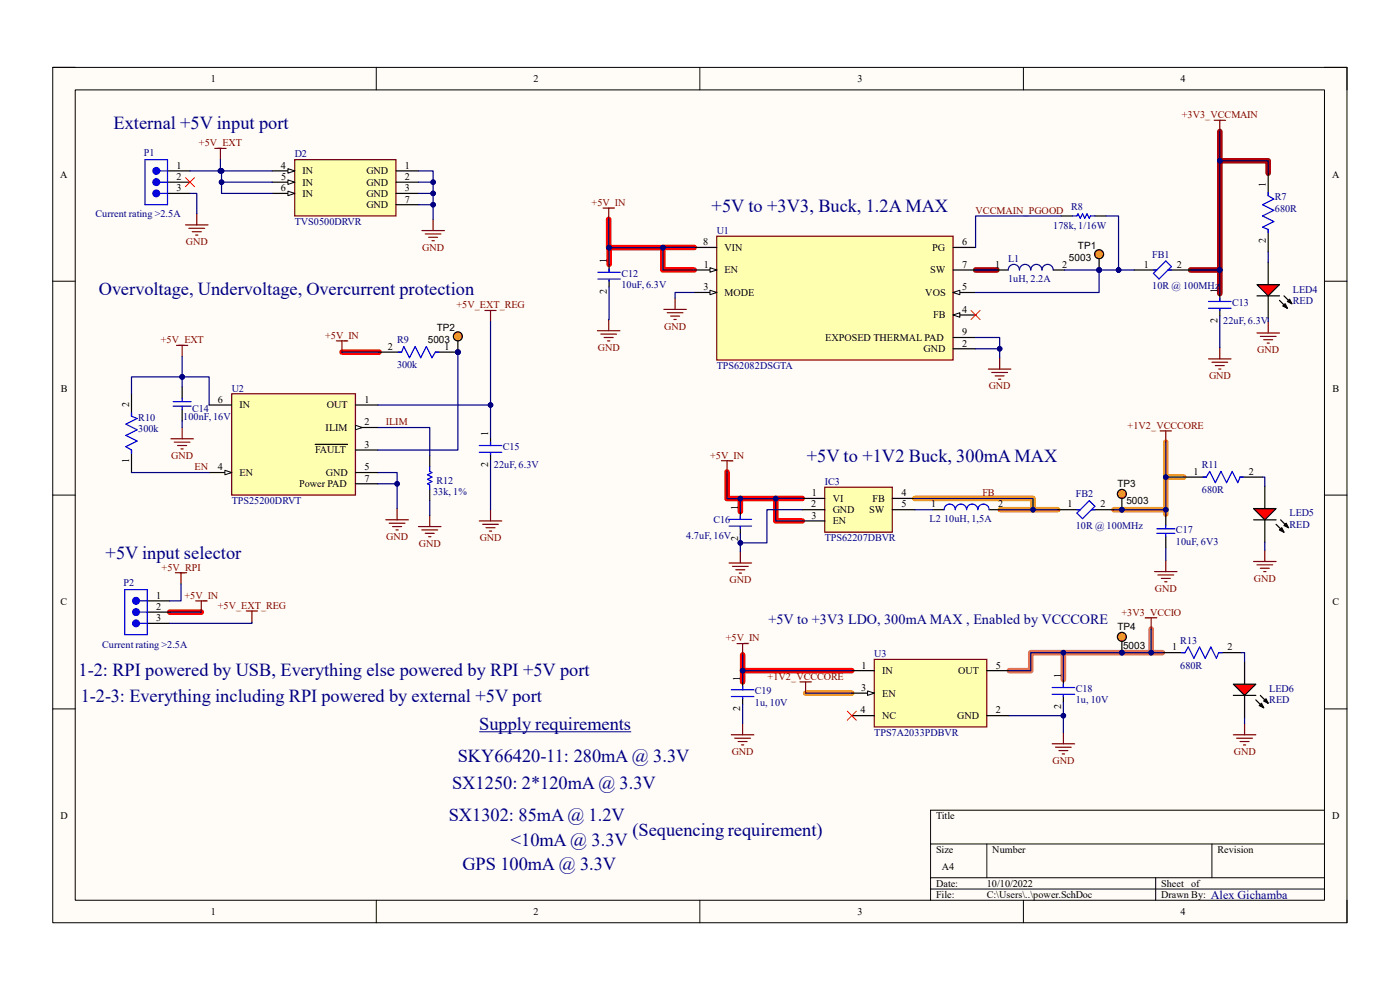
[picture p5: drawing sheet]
<svg xmlns="http://www.w3.org/2000/svg" width="297mm" height="210mm" viewBox="0 0 297 210" stroke-linecap="round" stroke-linejoin="round" font-family="sans-serif">
<path d="M11.2 14.3h274.6v181.4h-274.6z" fill-rule="evenodd" fill="#fffcf8"/>
<path d="M11.2 14.3h274.6v181.4h-274.6z" fill="none" stroke="#000" stroke-width=".21"/>
<path d="M16 19.1h265v171.9h-265z" fill-rule="evenodd" fill="#fffcf8"/>
<g fill="none" stroke="#000" stroke-width=".21">
<path d="M11.2 14.3h4.8M16 19.1h265v171.9h-265zM79.8 14.3v4.8M148.5 14.3v4.8M217.1 14.3v4.8M281 14.3h4.8v4.8M11.2 59.7h4.8M281 59.7h4.8M11.2 105h4.8M281 105h4.8M11.2 150.4h4.8M281 150.4h4.8"/>
<path d="M197.4 179h83.6M209.4 179v7.2M257.1 179v7.2M281 171.9h-83.6v19.1M79.8 191v4.7M148.5 191v4.7M197.4 186.2h83.6M197.4 188.6h83.6M217.1 191v4.7M245.2 186.2v4.8M285.8 191v4.7"/>
</g>
<path d="M129.1 46.5l.1 9.6M129.2 52.5h11.4M140.6 52.5v4.8h6.7M147.3 52.5h-6.7M72.5 74.7h7.9M154.2 100.1v5.7l16-.1M157.1 105.8v2.7M164.6 105.8v4.7h5.6M36 129.9h6.7M157.6 138.9v3.4h23.1M157.5 142.3v2.4" fill="none" stroke="#f00" stroke-width="1.2"/>
<path d="M247.3 93.8v14.3M194.1 105.7h25v2.4h5.3M212.2 108.1h6.9M236.3 108.1h11v1M247.3 101.2h3.8M170.9 147h9.8" fill="none" stroke="#f90" stroke-width="1.2"/>
<path d="M225.6 138.5h-6.9v3.8h-4.6M244.2 133.4v5.1h-18.6v5.7M244.2 138.5h2.4" fill="none" stroke="#e06666" stroke-width="1.2"/>
<path d="M258.8 27.9v6.2M269 36.7v-2.6h-10.2v28.2M207 57.3h4.5M252.6 57.3h6.2" fill="none" stroke="#900" stroke-width="1.2"/>
<path d="M258.8 62.3v1.7M258.8 65.6v1.5" fill="none" stroke="#000" stroke-width=".25"/>
<path d="M256.4 64h4.8M256.4 65.4h4.8M258.8 63.2v.8M258.8 65.6v.3" fill="none" stroke="#00f" stroke-width=".25"/>
<path d="M152.1 50.1h50.1v26.3h-50.1z" fill-rule="evenodd" fill="#ffffb0"/>
<path d="M152.1 50.1h50.1v26.3h-50.1z" fill="none" stroke="#800000" stroke-width=".25"/>
<path d="M147.3 52.5h4.8M147.3 57.3h4.8" fill="none" stroke="#000" stroke-width=".25"/>
<path d="M150.6 56.8l1.5 .5-1.5 .4z" fill="#f8fcff"/>
<path d="M150.6 56.8l1.5 .5-1.5 .4z" fill="none" stroke="#000" stroke-width=".21"/>
<path d="M202.2 66.8h4.8" fill="none" stroke="#000" stroke-width=".25"/>
<path d="M202.2 66.8l1.4-.5v1z" fill="#f8fcff"/>
<path d="M202.2 66.8l1.4-.5v1z" fill="none" stroke="#000" stroke-width=".21"/>
<path d="M147.3 62h4.8" fill="none" stroke="#000" stroke-width=".25"/>
<path d="M150.6 61.6l1.5 .4-1.5 .5z" fill="#f8fcff"/>
<path d="M150.6 61.6l1.5 .4-1.5 .5z" fill="none" stroke="#000" stroke-width=".21"/>
<path d="M202.2 52.5h4.8M202.2 57.3h4.8M202.2 62.1h4.8" fill="none" stroke="#000" stroke-width=".25"/>
<path d="M202.2 62.1l1.4-.5v.9z" fill="#f8fcff"/>
<path d="M202.2 62.1l1.4-.5v.9z" fill="none" stroke="#000" stroke-width=".21"/>
<path d="M129.2 56.1v1.7M129.2 59.4v1.5M202.2 71.6h4.8M202.2 74h4.8" fill="none" stroke="#000" stroke-width=".25"/>
<g fill="none" stroke="#800000" stroke-width=".25">
<path d="M127.9 44.1h2.4M129.1 44.1v2.4M126.7 70.2h4.8M127.5 70.9h3.3M128.2 71.6h1.9M128.9 72.3h.5M129.1 67.8v2.4M140.8 65.6h4.8M141.5 66.3h3.4M142.3 67.1h1.9M143 67.8h.5M143.2 63.2v2.4"/>
<path d="M209.7 78.3h4.8M210.4 79h3.4M211.1 79.7h1.9M212.1 75.9v2.4M256.4 76.1h4.8M257.1 76.8h3.4M257.8 77.6h1.9M258.5 78.3h.5M258.8 73.7v2.4M211.8 80.4h.5"/>
</g>
<path d="M206 65.9l1.9 1.9M207.9 65.9l-1.9 1.9" fill="none" stroke="#f00" stroke-width=".21"/>
<path d="M126.8 57.8h4.8M126.8 59.2h4.8M129.2 57v.8M129.2 59.4v.3" fill="none" stroke="#00f" stroke-width=".25"/>
<path d="M101.7 155.2h32.2" fill="none" stroke="#000080" stroke-width=".21"/>
<path d="M175 103.4h14.3v9.5h-14.3z" fill-rule="evenodd" fill="#ffffb0"/>
<g fill="none" stroke="#800000" stroke-width=".25">
<path d="M153.1 97.7h2.3M154.2 97.7v2.4M246.1 91.4h2.4M247.3 91.4v2.4M154.7 119.4h4.7M157.1 117v2.4M175 103.4h14.3v9.5h-14.3zM247.3 118.9v2.4M155.4 120.1h3.3M156.1 120.9h1.9M156.8 121.6h.5M244.9 121.3h4.8"/>
<path d="M245.6 122h3.4M246.4 122.7h1.9M247.1 123.4h.5"/>
</g>
<path d="M170.2 105.7h4.8M170.2 108.1h4.8M170.2 110.5h4.8M189.3 105.7h4.8M189.3 108.1h4.8M247.3 109.1v2.4M247.3 113.9v2.3" fill="none" stroke="#000" stroke-width=".25"/>
<path d="M245.4 112.2h3.8M245.4 113.1h3.8M247.3 111.5v.7M247.3 113.1v.8" fill="none" stroke="#00f" stroke-width=".25"/>
<path d="M185.5 139.9h23.9v14.3h-23.9z" fill-rule="evenodd" fill="#ffffb0"/>
<path d="M185.5 139.9h23.9v14.3h-23.9z" fill="none" stroke="#800000" stroke-width=".25"/>
<path d="M180.7 147h4.8" fill="none" stroke="#000" stroke-width=".25"/>
<path d="M184.1 146.6l1.4 .4-1.4 .5z" fill="#f8fcff"/>
<path d="M184.1 146.6l1.4 .4-1.4 .5z" fill="none" stroke="#000" stroke-width=".21"/>
<path d="M31.2 129.9h4.8M31.2 127.5h4.8M31.2 132.2h4.8M157.5 144.7v1.6M157.5 148v1.4M180.7 142.3h4.8M180.7 151.8h4.8M209.4 142.3h4.7M209.4 151.8h4.7M225.6 144.2v1.6M225.6 147.5v1.5" fill="none" stroke="#000" stroke-width=".25"/>
<g fill="none" stroke="#800000" stroke-width=".25">
<path d="M156.4 136.5h2.3M157.5 136.5v2.4M243 131.1h2.4M244.2 131.1v2.3M155.2 155.9h4.7M155.9 156.6h3.3M156.6 157.3h1.9M157.3 158h.5M157.5 153.5v2.4M169.7 144.7h2.4M170.9 144.7v2.3M223.2 157.8h4.8"/>
<path d="M223.9 158.5h3.4M224.6 159.2h1.9M225.4 159.9h.4M225.6 155.4v2.4"/>
</g>
<path d="M179.8 150.9l1.9 1.9M181.7 150.9l-1.9 1.9" fill="none" stroke="#f00" stroke-width=".21"/>
<path d="M26.5 125.1h4.7v9.5h-4.7zM29.6 129.9h1.6M155.2 146.3h4.7M155.2 147.8h4.7M157.5 145.6v.7M157.5 148v.2M223.2 145.8h4.8M223.2 147.3h4.8M225.6 145.1v.7M225.6 147.5v.3" fill="none" stroke="#00f" stroke-width=".25"/>
<circle cx="28.9" cy="129.9" r=".72" fill="#00f"/>
<g fill="none" stroke="#00f" stroke-width=".25">
<path d="M29.6 127.5h1.6"/>
<circle cx="28.9" cy="129.8" r=".72"/>
</g>
<circle cx="28.9" cy="127.5" r=".72" fill="#00f"/>
<g fill="none" stroke="#00f" stroke-width=".25">
<path d="M29.6 132.2h1.6"/>
<circle cx="28.9" cy="127.5" r=".72"/>
</g>
<circle cx="28.9" cy="132.2" r=".72" fill="#00f"/>
<g fill="none" stroke="#00f" stroke-width=".25">
<path d="M30.8 33.9h4.7v9.5h-4.7zM33.9 38.6h1.6"/>
<circle cx="28.9" cy="132.2" r=".72"/>
</g>
<path d="M37.2 121.5h2.4M38.4 121.5v2.4M41.5 127.5h2.4M42.7 127.5v2.4M52.2 129.6h2.4M53.4 129.6v2.4" fill="none" stroke="#800000" stroke-width=".25"/>
<path d="M35.5 38.6h4.8M35.5 36.3h4.8M35.5 41h4.8" fill="none" stroke="#000" stroke-width=".25"/>
<circle cx="33.1" cy="38.6" r=".72" fill="#00f"/>
<g fill="none" stroke="#00f" stroke-width=".25">
<path d="M33.9 36.3h1.6"/>
<circle cx="33.1" cy="38.6" r=".72"/>
</g>
<circle cx="33.1" cy="36.3" r=".72" fill="#00f"/>
<g fill="none" stroke="#00f" stroke-width=".25">
<path d="M33.9 41h1.6"/>
<circle cx="33.1" cy="36.3" r=".72"/>
</g>
<circle cx="33.1" cy="41" r=".72" fill="#00f"/>
<g fill="none" stroke="#00f" stroke-width=".25">
<path d="M269 40.8v.7l1.2 .7-2.3 1.2 2.3 1.2-2.3 1.2 2.3 1.2-2.3 1.2 1.1 .5v.7M154.7 110.2h4.7M154.7 111.6h4.7M157.1 109.5v.7M157.1 111.8v.3M200.3 108.1a1.19 1.19 0 0 1 1.2-1.2 1.19 1.19 0 0 1 1.2 1.2 1.2 1.2 0 0 1 1.2-1.2 1.2 1.2 0 0 1 1.2 1.2 1.2 1.2 0 0 1 1.2-1.2 1.2 1.2 0 0 1 1.2 1.2 1.19 1.19 0 0 1 1.1-1.2 1.19 1.19 0 0 1 1.2 1.2"/>
<circle cx="33.1" cy="41" r=".72"/>
</g>
<g fill="none" stroke="#800000" stroke-width=".25">
<path d="M45.6 31.5h2.4M46.8 31.5v2.4M257.6 25.5h2.4M258.8 25.5v2.4M39.4 47.7h4.7M40.1 48.4h3.3M40.8 49.1h1.9M41.5 49.9h.5M41.7 45.3v2.4M266.7 70.6h4.7M267.4 71.4h3.3M268.1 72.1h1.9"/>
<path d="M268.8 72.8h.5M269 68.3v2.3"/>
</g>
<path d="M39.4 37.7l1.9 1.9M41.3 37.7l-1.9 1.9" fill="none" stroke="#f00" stroke-width=".21"/>
<path d="M269 36.7v4.8M211.5 57.3h2.4M223.4 57.3h2.4M269 48.7v4.8M269 55.6v4.8M269 62.8v4.7M157.1 108.5v1.7M157.1 111.8v1.5M197.9 108.1h2.4M209.8 108.1h2.4" fill="none" stroke="#000" stroke-width=".25"/>
<path d="M213.9 57.3a1.2 1.2 0 0 1 1.2-1.2 1.2 1.2 0 0 1 1.2 1.2 1.2 1.2 0 0 1 1.2-1.2 1.2 1.2 0 0 1 1.2 1.2 1.19 1.19 0 0 1 1.2-1.2 1.19 1.19 0 0 1 1.2 1.2 1.2 1.2 0 0 1 1.2-1.2 1.2 1.2 0 0 1 1.1 1.2" fill="none" stroke="#0c0087" stroke-width=".25"/>
<path d="M266.7 60.4h4.7l-2.4 2.4z" fill="#f00"/>
<path d="M266.7 60.4h4.7l-2.4 2.4zM266.7 62.8h4.7M271.4 63.7l1.7 1.7M272.2 64.9l.4-.5 .5 1zM272.4 62.8l1.7 1.6M273.1 64l.5-.5 .5 .9zM268.3 103.1v4.8M268.3 110.3v4.8" fill="none" stroke="#000" stroke-width=".25"/>
<path d="M272.2 64.9l.4-.5 .5 1zM273.1 64l.5-.5 .5 .9z" fill="#000"/>
<path d="M265.9 107.9h4.8l-2.4 2.4z" fill="#f00"/>
<path d="M265.9 107.9h4.8l-2.4 2.4zM265.9 110.3h4.8M270.7 111.2l1.7 1.7M271.7 110.3l1.6 1.7M271.9 112l.5 .9-1-.5zM272.9 111l.4 1-.9-.5zM264 140.4v4.7M264 147.5v4.8" fill="none" stroke="#000" stroke-width=".25"/>
<path d="M271.9 112l.5 .9-1-.5zM272.9 111l.4 1-.9-.5z" fill="#000"/>
<path d="M261.7 145.1h4.7l-2.4 2.4z" fill="#f00"/>
<path d="M225.1 45.8h2.4M232.3 45.8h2.4M251.1 101.2h4.8M263.1 101.2h4.8M246.6 138.5h4.8M258.5 138.5h4.8M261.7 145.1h4.7l-2.4 2.4zM261.7 147.5h4.7M266.4 148.5l1.7 1.6M267.1 149.7l.5-.5 .5 .9zM267.4 147.5l1.6 1.7M268.1 148.7l.5-.5 .4 1z" fill="none" stroke="#000" stroke-width=".25"/>
<path d="M267.1 149.7l.5-.5 .5 .9zM268.1 148.7l.5-.5 .4 1z" fill="#000"/>
<path d="M227.5 45.8h1l.2-.5 .5 1 .5-1 .4 1 .5-1 .5 1 .2-.5h1M255.2 101.2h.7l.7-1.2 1.2 2.4 1.2-2.4 1.2 2.4 1.2-2.4 1.2 2.4 .5-1.2h.7M250.7 138.5h.7l.7-1.2 1.2 2.3 1.2-2.3 1.2 2.3 1.2-2.3 1.2 2.3 .4-1.1h.8" fill="none" stroke="#00f" stroke-width=".25"/>
<path d="M265.9 119.1h4.8M266.7 119.8h3.3M268.3 116.7v2.4M267.4 120.5h1.9M268.1 121.3h.5M261.7 155.9h4.7M262.4 156.6h3.3M263.1 157.3h1.9M263.8 158h.5M264 153.5v2.4" fill="none" stroke="#800000" stroke-width=".25"/>
<circle cx="233.2" cy="57.3" r=".48" fill="#000080"/>
<circle cx="233.2" cy="57.3" r=".48" fill="none" stroke="#000080" stroke-width=".21"/>
<circle cx="233.2" cy="53.9" r=".96" fill="#fd8300"/>
<g fill="none" stroke="#000" stroke-width=".25">
<path d="M233.2 54.9v2.4"/>
<circle cx="233.2" cy="53.9" r=".96"/>
</g>
<circle cx="233.2" cy="57.3" r=".48" fill="#000080"/>
<circle cx="233.2" cy="57.3" r=".48" fill="none" stroke="#000080" stroke-width=".21"/>
<circle cx="238" cy="108.1" r=".48" fill="#000080"/>
<circle cx="238" cy="108.1" r=".48" fill="none" stroke="#000080" stroke-width=".21"/>
<circle cx="238" cy="104.8" r=".96" fill="#fd8300"/>
<g fill="none" stroke="#000" stroke-width=".25">
<path d="M238 105.7v2.4"/>
<circle cx="238" cy="104.8" r=".96"/>
</g>
<circle cx="238" cy="108.1" r=".48" fill="#000080"/>
<circle cx="238" cy="108.1" r=".48" fill="none" stroke="#000080" stroke-width=".21"/>
<circle cx="238" cy="138.5" r=".48" fill="#000080"/>
<circle cx="238" cy="138.5" r=".48" fill="none" stroke="#000080" stroke-width=".21"/>
<circle cx="238" cy="135.1" r=".96" fill="#fd8300"/>
<g fill="none" stroke="#000" stroke-width=".25">
<path d="M238 136.1v2.4"/>
<circle cx="238" cy="135.1" r=".96"/>
</g>
<circle cx="238" cy="138.5" r=".48" fill="#000080"/>
<circle cx="238" cy="138.5" r=".48" fill="none" stroke="#000080" stroke-width=".21"/>
<path d="M37.4 73.3h2.4M38.6 73.3v2.4" fill="none" stroke="#800000" stroke-width=".25"/>
<path d="M62.5 33.9h21.5v11.9h-21.5z" fill-rule="evenodd" fill="#ffffb0"/>
<path d="M62.5 33.9h21.5v11.9h-21.5z" fill="none" stroke="#800000" stroke-width=".25"/>
<path d="M57.7 36.3h4.8" fill="none" stroke="#000" stroke-width=".25"/>
<path d="M61.1 35.8l1.4 .5-1.4 .4z" fill="#f8fcff"/>
<path d="M61.1 35.8l1.4 .5-1.4 .4z" fill="none" stroke="#000" stroke-width=".21"/>
<path d="M57.7 38.6h4.8" fill="none" stroke="#000" stroke-width=".25"/>
<path d="M61.1 38.2l1.4 .4-1.4 .5z" fill="#f8fcff"/>
<path d="M61.1 38.2l1.4 .4-1.4 .5z" fill="none" stroke="#000" stroke-width=".21"/>
<path d="M57.7 41h4.8" fill="none" stroke="#000" stroke-width=".25"/>
<path d="M61.1 40.6l1.4 .4-1.4 .5z" fill="#f8fcff"/>
<path d="M61.1 40.6l1.4 .4-1.4 .5z" fill="none" stroke="#000" stroke-width=".21"/>
<path d="M84 36.3h4.8M84 38.6h4.8M84 41h4.8M84 43.4h4.8" fill="none" stroke="#000" stroke-width=".25"/>
<path d="M89.5 48.9h4.8M90.2 49.6h3.4M90.9 50.3h1.9M91.6 51.1h.5M91.9 46.5v2.4" fill="none" stroke="#800000" stroke-width=".25"/>
<path d="M49.1 83.5h26.3v21.5h-26.3z" fill-rule="evenodd" fill="#ffffb0"/>
<path d="M49.1 83.5h26.3v21.5h-26.3z" fill="none" stroke="#800000" stroke-width=".25"/>
<path d="M66.8 94.3h6.9M75.4 95.5h4.8M44.4 100.2h4.7" fill="none" stroke="#000" stroke-width=".25"/>
<path d="M47.7 99.8l1.4 .4-1.4 .5z" fill="#f8fcff"/>
<path d="M47.7 99.8l1.4 .4-1.4 .5z" fill="none" stroke="#000" stroke-width=".21"/>
<path d="M75.4 90.7h4.8" fill="none" stroke="#000" stroke-width=".25"/>
<path d="M75.4 90.2l1.4 .5-1.4 .5z" fill="#f8fcff"/>
<path d="M75.4 90.2l1.4 .5-1.4 .5z" fill="none" stroke="#000" stroke-width=".21"/>
<path d="M44.4 85.9h4.7M75.4 85.9h4.8M75.4 100.2h4.8M75.4 102.6h4.8" fill="none" stroke="#000" stroke-width=".25"/>
<path d="M81.9 110.3h4.7M82.6 111h3.3M83.3 111.7h1.9M84 112.4h.5M84.2 107.9v2.4" fill="none" stroke="#800000" stroke-width=".25"/>
<circle cx="97.1" cy="74.7" r=".48" fill="#000080"/>
<circle cx="97.1" cy="74.7" r=".48" fill="none" stroke="#000080" stroke-width=".21"/>
<path d="M92.4 74.7h4.7" fill="none" stroke="#000" stroke-width=".25"/>
<circle cx="97.1" cy="74.7" r=".48" fill="#000080"/>
<circle cx="97.1" cy="74.7" r=".48" fill="none" stroke="#000080" stroke-width=".21"/>
<path d="M80.4 74.7h4.8M27.9 83.5v4.8M27.9 95.5v4.7M38.6 82.1v2.4M38.6 86.9v2.4M91.2 96.7v2.4M104.1 92.8v1.7M104.1 96.2v1.4M91.2 103.8v2.4" fill="none" stroke="#000" stroke-width=".25"/>
<path d="M84.5 74.7h.7l.5-1.2 1.2 2.4 1.2-2.4 1.2 2.4 1.2-2.4 1.1 2.4 .8-1.2h.7M27.9 87.6v.7l1.2 .5-2.4 1.2 2.4 1.2-2.4 1.2 2.4 1.2-2.4 1.2 1.2 .7v.7M36.7 85.2h3.9M36.7 86.2h3.9M38.6 84.5v.7M38.6 86.2v.7M91.2 99.1v.9l.4 .2-.9 .5 .9 .5-.9 .5 .9 .5-.9 .4 .5 .3v.9M101.7 94.5h4.8M101.7 95.9h4.8M104.1 93.8v.7M104.1 96.2v.2" fill="none" stroke="#00f" stroke-width=".25"/>
<g fill="none" stroke="#800000" stroke-width=".25">
<path d="M71.4 72.3h2.3M72.5 72.3v2.4M102.9 65.9h2.4M104.1 65.9v2.4M36.3 93.1h4.7M37 93.8h3.3M37.7 94.5h1.9M38.4 95.2h.5M38.6 90.7v2.4M88.8 111.7h4.8M89.5 112.4h3.3M90.2 113.1h1.9"/>
<path d="M90.9 113.9h.5M91.2 109.3v2.4M101.7 110.5h4.8M102.4 111.2h3.3M103.1 111.9h1.9M103.8 112.7h.5M104.1 108.1v2.4"/>
</g>
<path d="M140.6 52.5v4.8h6.7M147.3 62h-4.1v1.2M258.8 67.1v6.6" fill="none" stroke="#000080" stroke-width=".25"/>
<circle cx="140.6" cy="52.5" r=".48" fill="#000080"/>
<circle cx="140.6" cy="52.5" r=".48" fill="none" stroke="#000080" stroke-width=".21"/>
<path d="M207 74h5.1v1.9" fill="none" stroke="#000080" stroke-width=".25"/>
<circle cx="212.1" cy="74" r=".48" fill="#000080"/>
<circle cx="212.1" cy="74" r=".48" fill="none" stroke="#000080" stroke-width=".21"/>
<path d="M147.3 52.5h-6.7" fill="none" stroke="#000080" stroke-width=".25"/>
<circle cx="140.6" cy="52.5" r=".48" fill="#000080"/>
<circle cx="140.6" cy="52.5" r=".48" fill="none" stroke="#000080" stroke-width=".21"/>
<path d="M129.2 52.5h11.4" fill="none" stroke="#000080" stroke-width=".25"/>
<circle cx="129.2" cy="52.5" r=".48" fill="#000080"/>
<circle cx="129.2" cy="52.5" r=".48" fill="none" stroke="#000080" stroke-width=".21"/>
<circle cx="140.6" cy="52.5" r=".48" fill="#000080"/>
<circle cx="140.6" cy="52.5" r=".48" fill="none" stroke="#000080" stroke-width=".21"/>
<path d="M129.1 46.5l.1 9.6M129.2 60.9l-.1 6.9" fill="none" stroke="#000080" stroke-width=".25"/>
<circle cx="129.2" cy="52.5" r=".48" fill="#000080"/>
<circle cx="129.2" cy="52.5" r=".48" fill="none" stroke="#000080" stroke-width=".21"/>
<path d="M157.1 105.8v2.7" fill="none" stroke="#000080" stroke-width=".25"/>
<circle cx="157.1" cy="105.8" r=".48" fill="#000080"/>
<circle cx="157.1" cy="105.8" r=".48" fill="none" stroke="#000080" stroke-width=".21"/>
<path d="M164.6 105.8v4.7h5.6" fill="none" stroke="#000080" stroke-width=".25"/>
<circle cx="164.6" cy="105.8" r=".48" fill="#000080"/>
<circle cx="164.6" cy="105.8" r=".48" fill="none" stroke="#000080" stroke-width=".21"/>
<path d="M170.2 108.1h-7.5v7.1h-5.6" fill="none" stroke="#000080" stroke-width=".25"/>
<circle cx="157.1" cy="115.2" r=".48" fill="#000080"/>
<circle cx="157.1" cy="115.2" r=".48" fill="none" stroke="#000080" stroke-width=".21"/>
<path d="M194.1 105.7h25v2.4h5.3M247.3 116.2v2.7" fill="none" stroke="#000080" stroke-width=".25"/>
<circle cx="219.2" cy="108.1" r=".48" fill="#000080"/>
<circle cx="219.2" cy="108.1" r=".48" fill="none" stroke="#000080" stroke-width=".21"/>
<path d="M236.3 108.1h11v1" fill="none" stroke="#000080" stroke-width=".25"/>
<circle cx="238" cy="108.1" r=".48" fill="#000080"/>
<circle cx="238" cy="108.1" r=".48" fill="none" stroke="#000080" stroke-width=".21"/>
<circle cx="247.3" cy="108.1" r=".48" fill="#000080"/>
<circle cx="247.3" cy="108.1" r=".48" fill="none" stroke="#000080" stroke-width=".21"/>
<path d="M247.3 93.8v14.3" fill="none" stroke="#000080" stroke-width=".25"/>
<circle cx="247.3" cy="101.2" r=".48" fill="#000080"/>
<circle cx="247.3" cy="101.2" r=".48" fill="none" stroke="#000080" stroke-width=".21"/>
<circle cx="247.3" cy="108.1" r=".48" fill="#000080"/>
<circle cx="247.3" cy="108.1" r=".48" fill="none" stroke="#000080" stroke-width=".21"/>
<path d="M154.2 100.1v5.7l16-.1" fill="none" stroke="#000080" stroke-width=".25"/>
<circle cx="164.6" cy="105.8" r=".48" fill="#000080"/>
<circle cx="164.6" cy="105.8" r=".48" fill="none" stroke="#000080" stroke-width=".21"/>
<circle cx="157.1" cy="105.8" r=".48" fill="#000080"/>
<circle cx="157.1" cy="105.8" r=".48" fill="none" stroke="#000080" stroke-width=".21"/>
<path d="M157.1 113.3v3.7" fill="none" stroke="#000080" stroke-width=".25"/>
<circle cx="157.1" cy="115.2" r=".48" fill="#000080"/>
<circle cx="157.1" cy="115.2" r=".48" fill="none" stroke="#000080" stroke-width=".21"/>
<path d="M157.6 138.9v3.4h23.1M170.9 147h9.8" fill="none" stroke="#000080" stroke-width=".25"/>
<circle cx="157.5" cy="142.3" r=".48" fill="#000080"/>
<circle cx="157.5" cy="142.3" r=".48" fill="none" stroke="#000080" stroke-width=".21"/>
<path d="M157.5 142.3v2.4" fill="none" stroke="#000080" stroke-width=".25"/>
<circle cx="157.5" cy="142.3" r=".48" fill="#000080"/>
<circle cx="157.5" cy="142.3" r=".48" fill="none" stroke="#000080" stroke-width=".21"/>
<path d="M157.5 149.4v4.1M225.6 149v2.8h-11.5" fill="none" stroke="#000080" stroke-width=".25"/>
<circle cx="225.6" cy="151.8" r=".48" fill="#000080"/>
<circle cx="225.6" cy="151.8" r=".48" fill="none" stroke="#000080" stroke-width=".21"/>
<path d="M225.6 151.8v3.6" fill="none" stroke="#000080" stroke-width=".25"/>
<circle cx="225.6" cy="151.8" r=".48" fill="#000080"/>
<circle cx="225.6" cy="151.8" r=".48" fill="none" stroke="#000080" stroke-width=".21"/>
<path d="M225.6 138.5h-6.9v3.8h-4.6" fill="none" stroke="#000080" stroke-width=".25"/>
<circle cx="225.6" cy="138.5" r=".48" fill="#000080"/>
<circle cx="225.6" cy="138.5" r=".48" fill="none" stroke="#000080" stroke-width=".21"/>
<path d="M46.8 33.9v2.4h-6.5M36 129.9h6.7M38.4 123.9v3.6h-2.4M53.4 132v.2h-17.4" fill="none" stroke="#000080" stroke-width=".25"/>
<circle cx="46.8" cy="36.3" r=".48" fill="#000080"/>
<circle cx="46.8" cy="36.3" r=".48" fill="none" stroke="#000080" stroke-width=".21"/>
<path d="M40.3 41h1.4v4.3M207 57.3h4.5M225.8 57.3h7.4v4.8h-26.2" fill="none" stroke="#000080" stroke-width=".25"/>
<circle cx="233.2" cy="57.3" r=".48" fill="#000080"/>
<circle cx="233.2" cy="57.3" r=".48" fill="none" stroke="#000080" stroke-width=".21"/>
<path d="M212.2 108.1h6.9" fill="none" stroke="#000080" stroke-width=".25"/>
<circle cx="219.2" cy="108.1" r=".48" fill="#000080"/>
<circle cx="219.2" cy="108.1" r=".48" fill="none" stroke="#000080" stroke-width=".21"/>
<path d="M269 67.5v.8M194.1 108.1h3.8M244.2 138.5h2.4" fill="none" stroke="#000080" stroke-width=".25"/>
<circle cx="244.2" cy="138.5" r=".48" fill="#000080"/>
<circle cx="244.2" cy="138.5" r=".48" fill="none" stroke="#000080" stroke-width=".21"/>
<path d="M247.3 101.2h3.8M263.3 138.5h.7v1.9M264 152.3v1.2" fill="none" stroke="#000080" stroke-width=".25"/>
<circle cx="247.3" cy="101.2" r=".48" fill="#000080"/>
<circle cx="247.3" cy="101.2" r=".48" fill="none" stroke="#000080" stroke-width=".21"/>
<path d="M258.8 27.9v6.2M269 53.5v2.1M267.9 101.2h.4v1.9M268.3 115.1v1.6" fill="none" stroke="#000080" stroke-width=".25"/>
<circle cx="258.8" cy="34.1" r=".48" fill="#000080"/>
<circle cx="258.8" cy="34.1" r=".48" fill="none" stroke="#000080" stroke-width=".21"/>
<path d="M207 71.6h5.1v2.4" fill="none" stroke="#000080" stroke-width=".25"/>
<circle cx="212.1" cy="74" r=".48" fill="#000080"/>
<circle cx="212.1" cy="74" r=".48" fill="none" stroke="#000080" stroke-width=".21"/>
<path d="M225.1 45.8h-18.1v6.7M234.7 45.8h2.6v11.5" fill="none" stroke="#000080" stroke-width=".25"/>
<circle cx="237.3" cy="57.3" r=".48" fill="#000080"/>
<circle cx="237.3" cy="57.3" r=".48" fill="none" stroke="#000080" stroke-width=".21"/>
<path d="M244.2 133.4v5.1h-18.6v5.7" fill="none" stroke="#000080" stroke-width=".25"/>
<circle cx="244.2" cy="138.5" r=".48" fill="#000080"/>
<circle cx="244.2" cy="138.5" r=".48" fill="none" stroke="#000080" stroke-width=".21"/>
<circle cx="238" cy="138.5" r=".48" fill="#000080"/>
<circle cx="238" cy="138.5" r=".48" fill="none" stroke="#000080" stroke-width=".21"/>
<circle cx="225.6" cy="138.5" r=".48" fill="#000080"/>
<circle cx="225.6" cy="138.5" r=".48" fill="none" stroke="#000080" stroke-width=".21"/>
<path d="M233.2 57.3h4.1" fill="none" stroke="#000080" stroke-width=".25"/>
<circle cx="233.2" cy="57.3" r=".48" fill="#000080"/>
<circle cx="233.2" cy="57.3" r=".48" fill="none" stroke="#000080" stroke-width=".21"/>
<circle cx="237.3" cy="57.3" r=".48" fill="#000080"/>
<circle cx="237.3" cy="57.3" r=".48" fill="none" stroke="#000080" stroke-width=".21"/>
<path d="M269 36.7v-2.6h-10.2v28.2" fill="none" stroke="#000080" stroke-width=".25"/>
<circle cx="258.8" cy="34.1" r=".48" fill="#000080"/>
<circle cx="258.8" cy="34.1" r=".48" fill="none" stroke="#000080" stroke-width=".21"/>
<circle cx="258.8" cy="57.3" r=".48" fill="#000080"/>
<circle cx="258.8" cy="57.3" r=".48" fill="none" stroke="#000080" stroke-width=".21"/>
<path d="M237.3 57.3h3.3" fill="none" stroke="#000080" stroke-width=".25"/>
<circle cx="237.3" cy="57.3" r=".48" fill="#000080"/>
<circle cx="237.3" cy="57.3" r=".48" fill="none" stroke="#000080" stroke-width=".21"/>
<path d="M252.6 57.3h6.2" fill="none" stroke="#000080" stroke-width=".25"/>
<circle cx="258.8" cy="57.3" r=".48" fill="#000080"/>
<circle cx="258.8" cy="57.3" r=".48" fill="none" stroke="#000080" stroke-width=".21"/>
<path d="M46.8 36.3h10.9" fill="none" stroke="#000080" stroke-width=".25"/>
<circle cx="46.8" cy="36.3" r=".48" fill="#000080"/>
<circle cx="46.8" cy="36.3" r=".48" fill="none" stroke="#000080" stroke-width=".21"/>
<circle cx="47" cy="36.3" r=".48" fill="#000080"/>
<circle cx="47" cy="36.3" r=".48" fill="none" stroke="#000080" stroke-width=".21"/>
<path d="M47 36.3v4.7h10.7" fill="none" stroke="#000080" stroke-width=".25"/>
<circle cx="47" cy="38.6" r=".48" fill="#000080"/>
<circle cx="47" cy="38.6" r=".48" fill="none" stroke="#000080" stroke-width=".21"/>
<circle cx="47" cy="36.3" r=".48" fill="#000080"/>
<circle cx="47" cy="36.3" r=".48" fill="none" stroke="#000080" stroke-width=".21"/>
<path d="M47 38.6h10.7" fill="none" stroke="#000080" stroke-width=".25"/>
<circle cx="47" cy="38.6" r=".48" fill="#000080"/>
<circle cx="47" cy="38.6" r=".48" fill="none" stroke="#000080" stroke-width=".21"/>
<path d="M88.8 36.3h3.1v2.3" fill="none" stroke="#000080" stroke-width=".25"/>
<circle cx="91.9" cy="38.6" r=".48" fill="#000080"/>
<circle cx="91.9" cy="38.6" r=".48" fill="none" stroke="#000080" stroke-width=".21"/>
<path d="M88.8 43.4h3.1" fill="none" stroke="#000080" stroke-width=".25"/>
<circle cx="91.9" cy="43.4" r=".48" fill="#000080"/>
<circle cx="91.9" cy="43.4" r=".48" fill="none" stroke="#000080" stroke-width=".21"/>
<path d="M88.8 41h3.1v5.5" fill="none" stroke="#000080" stroke-width=".25"/>
<circle cx="91.9" cy="41" r=".48" fill="#000080"/>
<circle cx="91.9" cy="41" r=".48" fill="none" stroke="#000080" stroke-width=".21"/>
<circle cx="91.9" cy="43.4" r=".48" fill="#000080"/>
<circle cx="91.9" cy="43.4" r=".48" fill="none" stroke="#000080" stroke-width=".21"/>
<path d="M88.8 38.6h3.1v2.4" fill="none" stroke="#000080" stroke-width=".25"/>
<circle cx="91.9" cy="38.6" r=".48" fill="#000080"/>
<circle cx="91.9" cy="38.6" r=".48" fill="none" stroke="#000080" stroke-width=".21"/>
<circle cx="91.9" cy="41" r=".48" fill="#000080"/>
<circle cx="91.9" cy="41" r=".48" fill="none" stroke="#000080" stroke-width=".21"/>
<path d="M80.2 100.2h4v2.4" fill="none" stroke="#000080" stroke-width=".25"/>
<circle cx="84.2" cy="102.6" r=".48" fill="#000080"/>
<circle cx="84.2" cy="102.6" r=".48" fill="none" stroke="#000080" stroke-width=".21"/>
<path d="M80.2 102.6h4v5.3" fill="none" stroke="#000080" stroke-width=".25"/>
<circle cx="84.2" cy="102.6" r=".48" fill="#000080"/>
<circle cx="84.2" cy="102.6" r=".48" fill="none" stroke="#000080" stroke-width=".21"/>
<path d="M97.1 74.7v20.8h-16.9" fill="none" stroke="#000080" stroke-width=".25"/>
<circle cx="97.1" cy="74.7" r=".48" fill="#000080"/>
<circle cx="97.1" cy="74.7" r=".48" fill="none" stroke="#000080" stroke-width=".21"/>
<path d="M72.5 74.7h7.9M104.1 68.3v17.6M80.2 90.7h11v6M104.1 97.6v10.5M91.2 106.2v3.1" fill="none" stroke="#000080" stroke-width=".25"/>
<circle cx="104.1" cy="85.9" r=".48" fill="#000080"/>
<circle cx="104.1" cy="85.9" r=".48" fill="none" stroke="#000080" stroke-width=".21"/>
<path d="M80.2 85.9h23.9v6.9" fill="none" stroke="#000080" stroke-width=".25"/>
<circle cx="104.1" cy="85.9" r=".48" fill="#000080"/>
<circle cx="104.1" cy="85.9" r=".48" fill="none" stroke="#000080" stroke-width=".21"/>
<path d="M38.6 75.7v4.3M38.6 89.3v1.4M27.9 100.2h16.5" fill="none" stroke="#000080" stroke-width=".25"/>
<circle cx="38.6" cy="80" r=".48" fill="#000080"/>
<circle cx="38.6" cy="80" r=".48" fill="none" stroke="#000080" stroke-width=".21"/>
<path d="M38.6 80h5.8v5.9" fill="none" stroke="#000080" stroke-width=".25"/>
<circle cx="38.6" cy="80" r=".48" fill="#000080"/>
<circle cx="38.6" cy="80" r=".48" fill="none" stroke="#000080" stroke-width=".21"/>
<path d="M38.6 82.1v-2.1h-10.7v3.5" fill="none" stroke="#000080" stroke-width=".25"/>
<circle cx="38.6" cy="80" r=".48" fill="#000080"/>
<circle cx="38.6" cy="80" r=".48" fill="none" stroke="#000080" stroke-width=".21"/>
<circle cx="97.1" cy="74.7" r=".48" fill="#000080"/>
<circle cx="97.1" cy="74.7" r=".48" fill="none" stroke="#000080" stroke-width=".21"/>
<circle cx="97.1" cy="71.4" r=".96" fill="#fd8300"/>
<g fill="none" stroke="#000" stroke-width=".25">
<path d="M97.1 72.3v2.4"/>
<circle cx="97.1" cy="71.4" r=".96"/>
</g>
<circle cx="97.1" cy="74.7" r=".48" fill="#000080"/>
<circle cx="97.1" cy="74.7" r=".48" fill="none" stroke="#000080" stroke-width=".21"/>
<path d="M240.6 57.3h4.8M247.8 57.3h4.8M224.4 108.1h4.8M231.6 108.1h4.7" fill="none" stroke="#000" stroke-width=".25"/>
<path d="M244.7 57.3h.7M247.3 55.4l1.2 1.2-2.6 2.6-1.2-1.2zM247.8 57.3h.7M228.5 108.1h.7M231.1 106.2l1.2 1.2-2.6 2.6-1.2-1.2zM231.6 108.1h.7" fill="none" stroke="#00f" stroke-width=".25"/>
<g font-size="3.9" fill="#000080">
<text x="24.1" y="27.3">External +5V input port</text>
<text x="151" y="45">+5V to +3V3, Buck, 1.2A MAX</text>
<text x="21" y="62.7">Overvoltage, Undervoltage, Overcurrent protection</text>
<text x="171.2" y="98">+5V to +1V2 Buck, 300mA MAX</text>
<text x="22.4" y="118.5">+5V input selector</text>
<text x="16.7" y="143.3">1-2: RPI powered by USB, Everything else powered by RPI +5V port</text>
<text x="17.1" y="148.8">1-2-3: Everything including RPI powered by external +5V port</text>
<text x="101.7" y="154.8">Supply requirements</text>
<text x="97.1" y="161.7">SKY66420-11: 280mA @ 3.3V</text>
<text x="95.9" y="167.5">SX1250: 2*120mA @ 3.3V</text>
<text x="95.2" y="174.2">SX1302: 85mA @ 1.2V</text>
<text x="108.4" y="179.4">&lt;10mA @ 3.3V</text>
<text x="134.2" y="177.2">(Sequencing requirement)</text>
<text x="98.1" y="184.7">GPS 100mA @ 3.3V</text>
</g>
<text font-size="3" fill="#000080" x="163" y="132.3">+5V to +3V3 LDO, 300mA MAX , Enabled by VCCCORE</text>
<text font-size="2.6" fill="#000080" x="256.9" y="190.7">Alex Gichamba</text>
<g font-size="2.2">
<text x="44.7" y="17.4">1</text>
<text x="113.2" y="17.4">2</text>
<text x="181.9" y="17.4">3</text>
<text x="250.4" y="17.4">4</text>
<text x="37.4" y="35.8">1</text>
<text x="59.6" y="35.8">4</text>
<text x="85.9" y="35.8">1</text>
<text x="12.8" y="37.7">A</text>
<text x="37.4" y="38.2">2</text>
<text x="37.4" y="40.6">3</text>
<text x="59.6" y="40.6">6</text>
<text x="59.6" y="38.2">5</text>
<text x="64.2" y="37">IN</text>
<text x="64.2" y="39.4">IN</text>
<text x="64.2" y="41.7">IN</text>
<text x="77.7" y="37">GND</text>
<text x="77.7" y="39.4">GND</text>
<text x="77.7" y="41.7">GND</text>
<text x="85.9" y="38.2">2</text>
<text x="85.9" y="40.6">3</text>
<text x="268.6" y="39.6" transform="rotate(-90 268.6 39.6)">1</text>
<text x="282.6" y="37.7">A</text>
<text x="77.7" y="44.2">GND</text>
<text x="85.9" y="43">7</text>
<text x="149.2" y="52">8</text>
<text x="153.7" y="53.2">VIN</text>
<text x="197.8" y="53.2">PG</text>
<text x="204.1" y="52">6</text>
<text x="268.6" y="51.6" transform="rotate(-90 268.6 51.6)">2</text>
<text x="128.7" y="55.8" transform="rotate(-90 128.7 55.8)">1</text>
<text x="149.3" y="56.8">1</text>
<text x="153.7" y="58">EN</text>
<text x="197.3" y="58">SW</text>
<text x="204.1" y="56.8">7</text>
<text x="211.2" y="56.8">1</text>
<text x="225.3" y="56.8">2</text>
<text x="242.7" y="56.8">1</text>
<text x="249.7" y="56.8">2</text>
<text x="128.7" y="62.3" transform="rotate(-90 128.7 62.3)">2</text>
<text x="149.2" y="61.6">3</text>
<text x="153.7" y="62.8">MODE</text>
<text x="196.3" y="62.8">VOS</text>
<text x="204.1" y="61.6">5</text>
<text x="258.3" y="62.1" transform="rotate(-90 258.3 62.1)">1</text>
<text x="198" y="67.6">FB</text>
<text x="204.1" y="66.3">4</text>
<text x="204.1" y="71.1">9</text>
<text x="258.3" y="68.5" transform="rotate(-90 258.3 68.5)">2</text>
<text x="82.3" y="74.3">2</text>
<text x="94.3" y="74.3">1</text>
<text x="175.1" y="72.3">EXPOSED THERMAL PAD</text>
<text x="195.9" y="74.7">GND</text>
<text x="204.1" y="73.5">2</text>
<text x="12.9" y="83.1">B</text>
<text x="282.7" y="83.1">B</text>
<text x="27.4" y="86.4" transform="rotate(-90 27.4 86.4)">2</text>
<text x="46.2" y="85.5">6</text>
<text x="50.8" y="86.7">IN</text>
<text x="69.3" y="86.7">OUT</text>
<text x="77.3" y="85.5">1</text>
<text x="69.1" y="91.4">ILIM</text>
<text x="77.3" y="95">3</text>
<text x="77.3" y="90.2">2</text>
<text x="103.6" y="92.6" transform="rotate(-90 103.6 92.6)">1</text>
<text x="27.4" y="98.2" transform="rotate(-90 27.4 98.2)">1</text>
<text x="46.2" y="99.8">4</text>
<text x="50.8" y="101">EN</text>
<text x="66.8" y="96.2">FAULT</text>
<text x="69.1" y="101">GND</text>
<text x="77.3" y="99.8">5</text>
<text x="103.6" y="99.1" transform="rotate(-90 103.6 99.1)">2</text>
<text x="253.2" y="100.8">1</text>
<text x="265" y="100.8">2</text>
<text x="63.5" y="103.4">Power PAD</text>
<text x="77.3" y="102.2">7</text>
<text x="172.1" y="107.7">2</text>
<text x="172.3" y="105.3">1</text>
<text x="176.7" y="106.5">VI</text>
<text x="185.1" y="106.5">FB</text>
<text x="191.2" y="105.3">4</text>
<text x="191.2" y="107.7">5</text>
<text x="197.6" y="107.7">1</text>
<text x="211.8" y="107.7">2</text>
<text x="226.4" y="107.7">1</text>
<text x="233.5" y="107.7">2</text>
<text x="156.6" y="108.3" transform="rotate(-90 156.6 108.3)">1</text>
<text x="172.2" y="110.1">3</text>
<text x="176.7" y="108.8">GND</text>
<text x="176.7" y="111.3">EN</text>
<text x="184.4" y="108.8">SW</text>
<text x="156.6" y="114.8" transform="rotate(-90 156.6 114.8)">2</text>
<text x="12.9" y="128.4">C</text>
<text x="33.1" y="129.4">2</text>
<text x="33.1" y="127">1</text>
<text x="33.1" y="131.8">3</text>
<text x="282.7" y="128.4">C</text>
<text x="248.7" y="138">1</text>
<text x="260.4" y="138">2</text>
<text x="182.8" y="141.8">1</text>
<text x="187.2" y="143">IN</text>
<text x="203.3" y="143">OUT</text>
<text x="211.2" y="141.8">5</text>
<text x="225.1" y="143.9" transform="rotate(-90 225.1 143.9)">1</text>
<text x="157.1" y="144.4" transform="rotate(-90 157.1 144.4)">1</text>
<text x="182.7" y="146.6">3</text>
<text x="187.2" y="147.8">EN</text>
<text x="157.1" y="150.9" transform="rotate(-90 157.1 150.9)">2</text>
<text x="182.5" y="151.3">4</text>
<text x="187.2" y="152.5">NC</text>
<text x="203.1" y="152.5">GND</text>
<text x="211.2" y="151.3">2</text>
<text x="225.1" y="150.4" transform="rotate(-90 225.1 150.4)">2</text>
<text x="12.8" y="173.8">D</text>
<text x="198.6" y="173.8">Title</text>
<text x="282.6" y="173.8">D</text>
<text x="198.6" y="181">Size</text>
<text x="199.8" y="184.5">A4</text>
<text x="210.5" y="181">Number</text>
<text x="258.3" y="181">Revision</text>
<text x="198.6" y="188.1">Date:</text>
<text x="198.6" y="190.5">File:</text>
<text x="209.3" y="190.5">C:\Users\..\power.SchDoc</text>
<text x="209.3" y="188.1">10/10/2022</text>
<text x="246.3" y="190.5">Drawn By:</text>
<text x="246.3" y="188.1">Sheet</text>
<text x="252.7" y="188.1">of</text>
<text x="44.7" y="194.1">1</text>
<text x="113.2" y="194.1">2</text>
<text x="181.9" y="194.1">3</text>
<text x="250.4" y="194.1">4</text>
</g>
<g font-size="2.2" fill="#800000">
<text x="250.7" y="25.1">+3V3_VCCMAIN</text>
<text x="42.2" y="31">+5V_EXT</text>
<text x="125.5" y="43.7">+5V_IN</text>
<text x="207" y="45.3">VCCMAIN_PGOOD</text>
<text x="39.5" y="52">GND</text>
<text x="89.6" y="53.2">GND</text>
<text x="96.8" y="65.4">+5V_EXT_REG</text>
<text x="69" y="71.8">+5V_IN</text>
<text x="140.9" y="69.9">GND</text>
<text x="34.1" y="72.8">+5V_EXT</text>
<text x="126.8" y="74.5">GND</text>
<text x="266.7" y="74.9">GND</text>
<text x="209.8" y="82.6">GND</text>
<text x="256.5" y="80.4">GND</text>
<text x="81.8" y="90.2">ILIM</text>
<text x="239.2" y="90.9">+1V2_VCCCORE</text>
<text x="36.3" y="97.4">GND</text>
<text x="41.3" y="99.8">EN</text>
<text x="150.7" y="97.3">+5V_IN</text>
<text x="208.4" y="105.3">FB</text>
<text x="82" y="114.6">GND</text>
<text x="88.9" y="116">GND</text>
<text x="101.8" y="114.8">GND</text>
<text x="34.3" y="121">+5V_RPI</text>
<text x="154.8" y="123.7">GND</text>
<text x="245" y="125.6">GND</text>
<text x="266" y="123.4">GND</text>
<text x="39.1" y="127">+5V_IN</text>
<text x="46.2" y="129.2">+5V_EXT_REG</text>
<text x="237.9" y="130.6">+3V3_VCCIO</text>
<text x="154" y="136.1">+5V_IN</text>
<text x="162.9" y="144.2">+1V2_VCCCORE</text>
<text x="155.2" y="160.2">GND</text>
<text x="261.7" y="160.2">GND</text>
<text x="223.3" y="162.1">GND</text>
</g>
<g font-size="2.2" fill="#000080">
<text x="30.5" y="33.1">P1</text>
<text x="62.5" y="33.4">D2</text>
<text x="20.2" y="46.1">Current rating &gt;2.5A</text>
<text x="62.5" y="47.7">TVS0500DRVR</text>
<text x="227.2" y="44.6">R8</text>
<text x="270.5" y="42.5">R7</text>
<text x="270.5" y="44.9">680R</text>
<text x="152.1" y="49.7">U1</text>
<text x="223.4" y="48.7">178k, 1/16W</text>
<text x="131.8" y="58.7">C12</text>
<text x="213.9" y="55.6">L1</text>
<text x="213.9" y="59.9">1uH, 2.2A</text>
<text x="244.4" y="54.7">FB1</text>
<text x="131.8" y="61.1">10uF, 6.3V</text>
<text x="244.4" y="61.3">10R @ 100MHz</text>
<text x="261.4" y="64.9">C13</text>
<text x="274.3" y="62.1">LED4</text>
<text x="274.3" y="64.4">RED</text>
<text x="259.5" y="68.7">22uF, 6.3V</text>
<text x="84.2" y="72.8">R9</text>
<text x="49.1" y="83.1">U2</text>
<text x="84.2" y="78.1">300k</text>
<text x="152.1" y="78.3">TPS62082DSGTA</text>
<text x="29.3" y="89.3">R10</text>
<text x="38.9" y="89">100nF, 16V</text>
<text x="40.8" y="87.4">C14</text>
<text x="29.3" y="91.7">300k</text>
<text x="106.7" y="95.5">C15</text>
<text x="104.8" y="99.3">22uF, 6.3V</text>
<text x="255" y="99.3">R11</text>
<text x="49.1" y="106.9">TPS25200DRVT</text>
<text x="91.9" y="105">33k, 1%</text>
<text x="92.6" y="102.7">R12</text>
<text x="175" y="102.9">IC3</text>
<text x="228.2" y="105.5">FB2</text>
<text x="255" y="104.6">680R</text>
<text x="151.3" y="110.9">C16</text>
<text x="197.2" y="110.7">L2 10uH, 1,5A</text>
<text x="228.2" y="112.2">10R @ 100MHz</text>
<text x="249.5" y="113.2">C17</text>
<text x="273.6" y="109.6">LED5</text>
<text x="273.6" y="112">RED</text>
<text x="145.6" y="114.3">4.7uF, 16V</text>
<text x="175" y="114.8">TPS62207DBVR</text>
<text x="249.5" y="115.5">10uF, 6V3</text>
<text x="26.2" y="124.4">P2</text>
<text x="21.7" y="137.5">Current rating &gt;2.5A</text>
<text x="250.4" y="136.6">R13</text>
<text x="185.5" y="139.4">U3</text>
<text x="250.4" y="141.8">680R</text>
<text x="160.1" y="147.3">C19</text>
<text x="160.1" y="149.7">1u, 10V</text>
<text x="228.2" y="146.8">C18</text>
<text x="228.2" y="149.2">1u, 10V</text>
<text x="269.3" y="146.8">LED6</text>
<text x="269.3" y="149.2">RED</text>
<text x="185.5" y="156.1">TPS7A2033PDBVR</text>
</g>
<g font-size="2.1">
<text x="228.7" y="52.7">TP1</text>
<text x="226.8" y="55.4">5003</text>
<text x="92.7" y="70.2">TP2</text>
<text x="90.8" y="72.8">5003</text>
<text x="237.1" y="103.4">TP3</text>
<text x="239" y="107">5003</text>
<text x="237.1" y="133.7">TP4</text>
<text x="238.3" y="137.8">5003</text>
</g>
</svg>
